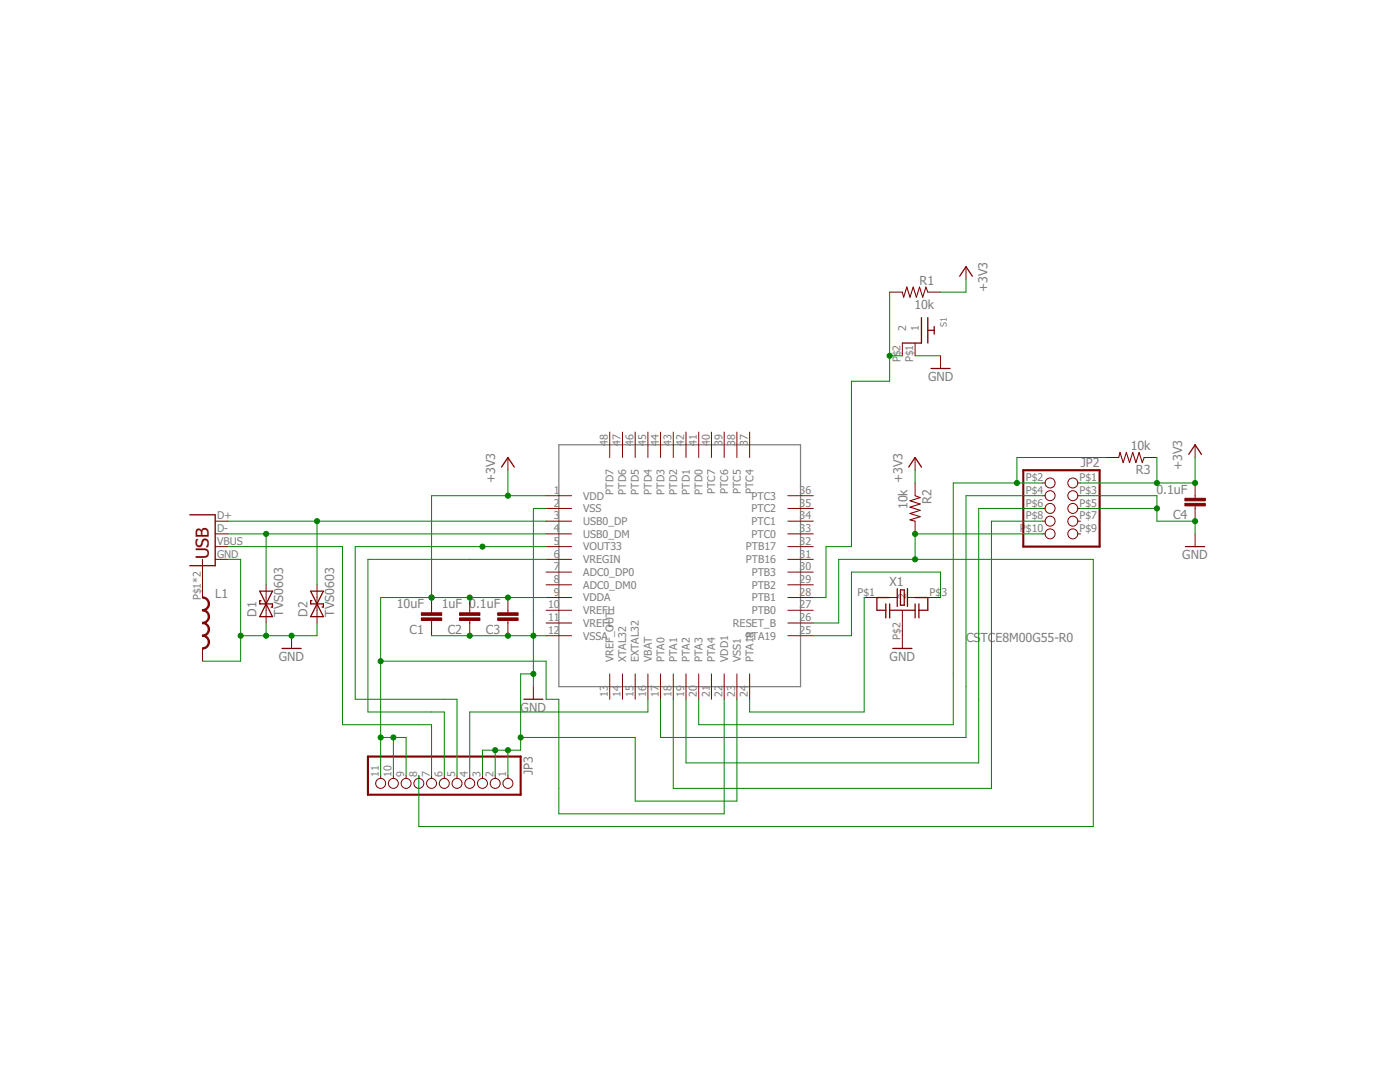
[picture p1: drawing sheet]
<svg xmlns="http://www.w3.org/2000/svg" width="279mm" height="216mm" viewBox="0 0 279 216" stroke-linecap="round" stroke-linejoin="round" font-family="sans-serif">
<path d="M111.5 88.8h48.3v48.2h-48.3z" fill="none" stroke="#808080" stroke-width=".25"/>
<g fill="none" stroke="#800000" stroke-width=".25">
<path d="M191.5 55.1l1.3-1.9 1.3 1.9M183.9 63.4v5.1h-3.8M185.2 63.4v5.1M185.2 65.9h1.2M185.8 73.5h3.8M186.4 65.2v1.5M100.1 93.2l1.3-1.9 1.2 1.9M181.4 93.2l1.2-1.9 1.3 1.9M237.2 90.7l1.3-1.9 1.3 1.9M37.9 102.7h5v10.2h-5M51.8 118l2.6 5h-2.6l2.6-5zM52.1 119.9h-.3v.6h2.6v.6h-.3"/>
<path d="M62 118h2.5l-2.5 5h2.5zM62.3 119.9h-.3v.6h2.5v.6h-.2M177.5 119.2h-2.5v2.6h1.8M179.1 117.5v3.5M179.7 117.7h.8v3.1h-.8zM181.1 117.5v3.5M182.6 119.2h2.6v2.6h-1.8M236.6 109.1h3.8M56.3 129.4h3.8M104.5 139.5h3.9M176.8 120.5v2.8M177.5 121.8h5.1"/>
<path d="M177.5 120.5v2.8M178.2 129.4h3.8M182.6 120.5v2.8M183.4 120.5v2.8"/>
</g>
<g fill="none" stroke="#800000" stroke-width=".2">
<path d="M177.5 58.3h2.6M185.2 58.3h2.5M192.8 53.2v2.6M180.1 68.5v2.5M182.6 68.5v2.5M187.7 71v2.5M101.4 91.3v2.5M109 98.9h5.1M121.7 86.2v5.1M124.2 86.2v5.1M126.8 86.2v5.1M129.3 86.2v5.1"/>
<path d="M131.8 86.2v5.1M134.4 86.2v5.1M136.9 86.2v5.1M139.4 86.2v5.1M142 86.2v5.1M144.5 86.2v5.1M147.1 86.2v5.1M149.6 86.2v5.1M157.2 98.9h5.1M182.6 91.3v2.5M182.6 96.4v2.5M208 96.4h.6"/>
<path d="M208 98.9h.6M215.1 96.4h.5M215.1 98.9h.5M220.7 91.3h2.6M228.3 91.3h2.6M238.5 88.8v2.5M238.5 96.4v3M40.4 111.6v7.6M42.9 104h2.6M42.9 106.5h2.6M42.9 109.1h2.6M42.9 111.6h2.6"/>
<path d="M53.1 116.7v7.6M63.3 116.7v7.6M86.1 119.2v3.1M93.7 119.2v3.1M101.4 119.2v3.1M109 104h5.1M109 106.5h5.1M109 109.1h5.1M109 111.6h5.1M109 101.5h5.1M109 119.2h5.1M109 114.2h5.1"/>
<path d="M109 116.7h5.1M157.2 104h5.1M157.2 106.5h5.1M157.2 109.1h5.1M157.2 111.6h5.1M157.2 101.5h5.1M157.2 119.2h5.1M157.2 114.2h5.1M157.2 116.7h5.1M172.5 119.2h2.5M177.5 119.2h1.6M181.1 119.2h1.5"/>
<path d="M182.6 104v2.5M185.2 119.2h2.5M208 104h.6M208 106.5h.6M208 101.5h.6M215.1 104h.5M215.1 106.5h.5M215.1 101.5h.5M238.5 100.9v3.1M238.5 106.5v2.6M40.4 129.4v2.5M58.2 126.9v2.5"/>
<path d="M86.1 123.8v3.1M93.7 123.8v3.1M101.4 123.8v3.1M106.4 137v2.5M109 121.8h5.1M109 124.3h5.1M109 126.9h5.1M121.7 134.5v5M124.2 134.5v5M126.8 134.5v5M129.3 134.5v5M131.8 134.5v5"/>
<path d="M134.4 134.5v5M136.9 134.5v5M139.4 134.5v5M142 134.5v5M144.5 134.5v5M147.1 134.5v5M149.6 134.5v5M157.2 121.8h5.1M157.2 124.3h5.1M157.2 126.9h5.1M180.1 121.8v7.6M76 154.8v.5"/>
<path d="M78.5 154.8v.5M81 154.8v.5M83.6 154.8v.5M86.1 154.8v.5M88.7 154.8v.5M91.2 154.8v.5M93.7 154.8v.5M96.3 154.8v.5M98.8 154.8v.5M101.4 154.8v.5"/>
<circle cx="209.6" cy="98.9" r=".99"/>
<circle cx="209.6" cy="96.4" r=".99"/>
<circle cx="214.1" cy="96.4" r=".99"/>
<circle cx="214.1" cy="98.9" r=".99"/>
<circle cx="209.6" cy="101.5" r=".99"/>
<circle cx="209.6" cy="106.5" r=".99"/>
<circle cx="209.6" cy="104" r=".99"/>
<circle cx="214.1" cy="106.5" r=".99"/>
<circle cx="214.1" cy="104" r=".99"/>
<circle cx="214.1" cy="101.5" r=".99"/>
<circle cx="76" cy="156.3" r=".99"/>
<circle cx="78.5" cy="156.3" r=".99"/>
<circle cx="81" cy="156.3" r=".99"/>
<circle cx="83.6" cy="156.3" r=".99"/>
<circle cx="86.1" cy="156.3" r=".99"/>
<circle cx="88.7" cy="156.3" r=".99"/>
<circle cx="91.2" cy="156.3" r=".99"/>
<circle cx="93.7" cy="156.3" r=".99"/>
<circle cx="96.3" cy="156.3" r=".99"/>
<circle cx="98.8" cy="156.3" r=".99"/>
<circle cx="101.4" cy="156.3" r=".99"/>
</g>
<g fill="#800000" stroke="#800000" stroke-width=".2">
<path d="M40.4 119.1a1.37 1.37 0 0 1 1.4 1.4h-.2l-.3-.7-.4-.3-.5-.1z" fill-rule="evenodd"/>
<path d="M40.4 121.6l.7-.2 .3-.4 .2-.5h.2a1.37 1.37 0 0 1-1.4 1.4z" fill-rule="evenodd"/>
<path d="M40.4 121.6a1.37 1.37 0 0 1 1.4 1.4h-.2l-.3-.7-.4-.3-.5-.1z" fill-rule="evenodd"/>
<path d="M40.4 124.2l.7-.3 .3-.4 .2-.5h.2a1.37 1.37 0 0 1-1.4 1.4z" fill-rule="evenodd"/>
<path d="M40.4 124.2a1.37 1.37 0 0 1 1.4 1.4h-.2l-.3-.7-.4-.4-.5-.1z" fill-rule="evenodd"/>
<path d="M40.4 126.7l.7-.2 .3-.4 .2-.5h.2a1.37 1.37 0 0 1-1.4 1.4z" fill-rule="evenodd"/>
<path d="M40.4 126.7a1.37 1.37 0 0 1 1.4 1.4h-.2l-.3-.7-.4-.3-.5-.1z" fill-rule="evenodd"/>
<path d="M40.4 129.3l.7-.3 .3-.4 .2-.5h.2a1.37 1.37 0 0 1-1.4 1.4z" fill-rule="evenodd"/>
</g>
<path d="M204.2 93.8h15.3v15.3h-15.3zM73.4 151h30.5v7.6h-30.5z" fill="none" stroke="#800000" stroke-width=".42"/>
<g fill="#800000" stroke="#800000" stroke-width=".2">
<path d="M236.5 100.4h4v.5h-4z"/>
<path d="M236.5 99.4h4v.5h-4z"/>
<path d="M99.3 123.3h4.1v.5h-4.1z"/>
<path d="M99.3 122.3h4.1v.5h-4.1z"/>
<path d="M91.7 123.3h4.1v.5h-4.1z"/>
<path d="M91.7 122.3h4.1v.5h-4.1z"/>
<path d="M84.1 123.3h4.1v.5h-4.1z"/>
<path d="M84.1 122.3h4.1v.5h-4.1z"/>
</g>
<path d="M180.1 58.3l.2 1 .7-2 .6 2 .6-2 .7 2 .6-2 .6 2 .7-2 .4 1M182.6 98.9l1 .4-2 .6 2 .7-2 .6 2 .6-2 .7 2 .6-2 .6 1 .3M223.3 91.3l.2-1 .7 2 .6-2 .6 2 .7-2 .6 2 .6-2 .7 2 .3-1" fill="none" stroke="#800000" stroke-width=".21"/>
<g fill="none" stroke="#008000" stroke-width=".2">
<path d="M177.5 58.3v17.8h-7.6v33h-5.1v10.1h-2.5M192.8 55.8v2.5h-5.1M177.5 71h2.6M182.6 71h5.1M101.4 93.8v5.1M109 98.9h-22.9v20.3M182.6 93.8v2.6M208 96.4h-17.8v48.2h-50.8v-5.1M208 98.9h-15.2v48.3h-61v-7.7M215.6 98.9h15.3v5.1h7.6v2.5M220.7 91.3h-17.8v5.1M230.9 91.3v5.1"/>
<path d="M238.5 91.3v5.1h-22.9M45.5 109.1h22.8v35.5h17.8v10.2M45.5 111.6h2.5v20.3h-7.6M45.5 104h63.5M45.5 106.5h63.5M53.1 106.5v10.2M63.3 104v12.7M109 109.1h-38.1v30.4h20.3v15.3M109 119.2h-33v35.6M109 111.6h-35.6v30.5h15.3v12.7M109 101.5h-2.6v35.5M172.5 119.2v22.9h-22.9v-2.6"/>
<path d="M187.7 119.2v-5h-17.8v12.7h-7.6M208 106.5h-25.4v5.1M208 104h-10.1v53.3h-63.5v-17.8M208 101.5h-12.7v50.7h-58.4v-12.7M215.6 101.5h15.3M53.1 124.3v2.6M63.3 124.3v2.6h-15.3M76 131.9h33v7.6h2.5v22.9h33v-22.9M86.1 126.9h22.9M106.4 134.5h-2.5v15.2h-7.6v5.1M129.3 139.5v2.6h-35.6v12.7M147.1 139.5v20.4h-20.3v-12.7h-22.9"/>
<path d="M162.3 124.3h5.1v-12.7h50.8v53.3h-134.6v-10.1M76 147.2h5v7.6M78.5 147.2v7.6M98.8 149.7v5.1M101.4 149.7v5.1"/>
</g>
<g fill="#008000" stroke="#008000" stroke-width=".2">
<circle cx="177.5" cy="71" r=".51"/>
<circle cx="238.5" cy="96.4" r=".51"/>
<circle cx="230.9" cy="96.4" r=".51"/>
<circle cx="93.7" cy="119.2" r=".51"/>
<circle cx="86.1" cy="119.2" r=".51"/>
<circle cx="101.4" cy="98.9" r=".51"/>
<circle cx="76" cy="147.2" r=".51"/>
<circle cx="78.5" cy="147.2" r=".51"/>
<circle cx="101.4" cy="119.2" r=".51"/>
<circle cx="76" cy="131.9" r=".51"/>
<circle cx="58.2" cy="126.9" r=".51"/>
<circle cx="53.1" cy="126.9" r=".51"/>
<circle cx="48" cy="126.9" r=".51"/>
<circle cx="238.5" cy="104" r=".51"/>
<circle cx="230.9" cy="101.5" r=".51"/>
<circle cx="93.7" cy="126.9" r=".51"/>
<circle cx="101.4" cy="126.9" r=".51"/>
<circle cx="106.4" cy="126.9" r=".51"/>
<circle cx="106.4" cy="134.5" r=".51"/>
<circle cx="101.4" cy="149.7" r=".51"/>
<circle cx="98.8" cy="149.7" r=".51"/>
<circle cx="103.9" cy="147.2" r=".51"/>
<circle cx="53.1" cy="106.5" r=".51"/>
<circle cx="63.3" cy="104" r=".51"/>
<circle cx="202.9" cy="96.4" r=".51"/>
<circle cx="182.6" cy="106.5" r=".51"/>
<circle cx="182.6" cy="111.6" r=".51"/>
<circle cx="96.3" cy="109.1" r=".51"/>
</g>
<text font-size="3.6" fill="#800000" x="41.7" y="111.6" transform="rotate(-90 41.7 111.6)">USB</text>
<g font-size="2.5" fill="#808080">
<text x="183.5" y="56.8">R1</text>
<text x="197.1" y="58.3" transform="rotate(-90 197.1 58.3)">+3V3</text>
<text x="182.5" y="61.6">10k</text>
<text x="185.2" y="76.1">GND</text>
<text x="225.7" y="89.8">10k</text>
<text x="215.7" y="93.2">JP2</text>
<text x="226.7" y="94.6">R3</text>
<text x="236" y="93.8" transform="rotate(-90 236 93.8)">+3V3</text>
<text x="98.8" y="96.4" transform="rotate(-90 98.8 96.4)">+3V3</text>
<text x="180.1" y="96.4" transform="rotate(-90 180.1 96.4)">+3V3</text>
<text x="181.1" y="101.6" transform="rotate(-90 181.1 101.6)">10k</text>
<text x="185.9" y="100.5" transform="rotate(-90 185.9 100.5)">R2</text>
<text x="230.8" y="98.5">0.1uF</text>
<text x="234.1" y="103.6">C4</text>
<text x="236" y="111.6">GND</text>
<text x="43" y="119.2">L1</text>
<text x="177.5" y="116.9">X1</text>
<text x="51.2" y="123" transform="rotate(-90 51.2 123)">D1</text>
<text x="56.5" y="123" transform="rotate(-90 56.5 123)">TVS0603</text>
<text x="61.4" y="123" transform="rotate(-90 61.4 123)">D2</text>
<text x="66.7" y="123" transform="rotate(-90 66.7 123)">TVS0603</text>
<text x="79.2" y="121.4">10uF</text>
<text x="88.2" y="121.4">1uF 0.1uF</text>
<text x="55.6" y="131.9">GND</text>
<text x="81.7" y="126.5">C1</text>
<text x="89.4" y="126.5">C2</text>
<text x="97" y="126.5">C3</text>
<text x="177.5" y="131.9">GND</text>
<text x="192.8" y="128.1">CS</text>
<text x="195.7" y="128.1">TCE8M00G55-R0</text>
<text x="103.9" y="142.1">GND</text>
<text x="106.3" y="154.7" transform="rotate(-90 106.3 154.7)">JP3</text>
</g>
<g font-size="2.1" fill="#808080">
<text x="180.9" y="66.1" transform="rotate(-90 180.9 66.1)">2</text>
<text x="183.4" y="66.1" transform="rotate(-90 183.4 66.1)">1</text>
<text x="179.7" y="72.3" transform="rotate(-90 179.7 72.3)">P$2</text>
<text x="182.3" y="72.3" transform="rotate(-90 182.3 72.3)">P$1</text>
<text x="121.3" y="89" transform="rotate(-90 121.3 89)">48</text>
<text x="123.9" y="89" transform="rotate(-90 123.9 89)">47</text>
<text x="126.4" y="89" transform="rotate(-90 126.4 89)">46</text>
<text x="128.9" y="89" transform="rotate(-90 128.9 89)">45</text>
<text x="131.5" y="89" transform="rotate(-90 131.5 89)">44</text>
<text x="134" y="89" transform="rotate(-90 134 89)">43</text>
<text x="136.6" y="89" transform="rotate(-90 136.6 89)">42</text>
<text x="139.1" y="89" transform="rotate(-90 139.1 89)">41</text>
<text x="141.6" y="89" transform="rotate(-90 141.6 89)">40</text>
<text x="144.2" y="89" transform="rotate(-90 144.2 89)">39</text>
<text x="146.7" y="89" transform="rotate(-90 146.7 89)">38</text>
<text x="149.3" y="89" transform="rotate(-90 149.3 89)">37</text>
<text x="110.6" y="98.6">1</text>
<text x="110.6" y="101.1">2</text>
<text x="116.4" y="99.7">VDD</text>
<text x="122.4" y="98.7" transform="rotate(-90 122.4 98.7)">PTD7</text>
<text x="125" y="98.7" transform="rotate(-90 125 98.7)">PTD6</text>
<text x="127.5" y="98.7" transform="rotate(-90 127.5 98.7)">PTD5</text>
<text x="130.1" y="98.7" transform="rotate(-90 130.1 98.7)">PTD4</text>
<text x="132.6" y="98.7" transform="rotate(-90 132.6 98.7)">PTD3</text>
<text x="135.1" y="98.7" transform="rotate(-90 135.1 98.7)">PTD2</text>
<text x="137.7" y="98.7" transform="rotate(-90 137.7 98.7)">PTD1</text>
<text x="140.2" y="98.7" transform="rotate(-90 140.2 98.7)">PTD0</text>
<text x="142.8" y="98.5" transform="rotate(-90 142.8 98.5)">PTC7</text>
<text x="145.3" y="98.5" transform="rotate(-90 145.3 98.5)">PTC6</text>
<text x="147.8" y="98.5" transform="rotate(-90 147.8 98.5)">PTC5</text>
<text x="150" y="99.7">PTC3</text>
<text x="150.4" y="98.5" transform="rotate(-90 150.4 98.5)">PTC4</text>
<text x="159.6" y="101.1">35</text>
<text x="159.6" y="98.6">36</text>
<text x="204.7" y="96">P$2</text>
<text x="204.7" y="98.6">P$4</text>
<text x="204.7" y="101.1">P$6</text>
<text x="215.4" y="96">P$1</text>
<text x="215.4" y="98.6">P$3</text>
<text x="215.4" y="101.1">P$5</text>
<text x="43.3" y="103.6">D+</text>
<text x="43.3" y="106.2">D-</text>
<text x="110.6" y="103.6">3</text>
<text x="110.6" y="106.2">4</text>
<text x="116.4" y="102.2">VSS</text>
<text x="116.4" y="104.8">USB0_DP</text>
<text x="116.4" y="107.3">USB0_DM</text>
<text x="150" y="107.3">PTC0</text>
<text x="150" y="104.8">PTC1</text>
<text x="150" y="102.2">PTC2</text>
<text x="159.6" y="106.2">33</text>
<text x="159.6" y="103.6">34</text>
<text x="203.5" y="106.2">P</text>
<text x="204.7" y="103.6">P$8</text>
<text x="204.7" y="106.2">$10</text>
<text x="215.4" y="103.6">P$7</text>
<text x="215.4" y="106.2">P$9</text>
<text x="43.3" y="108.7">VBUS</text>
<text x="43.3" y="111.3">GND</text>
<text x="110.6" y="108.7">5</text>
<text x="110.6" y="111.3">6</text>
<text x="110.6" y="113.8">7</text>
<text x="116.4" y="109.8">VOUT33</text>
<text x="116.4" y="112.4">VREGIN</text>
<text x="148.9" y="112.4">PTB16</text>
<text x="148.9" y="109.8">PTB17</text>
<text x="159.6" y="113.8">30</text>
<text x="159.6" y="111.3">31</text>
<text x="159.6" y="108.7">32</text>
<text x="40.1" y="119.8" transform="rotate(-90 40.1 119.8)">P$1*2</text>
<text x="110.6" y="116.3">8</text>
<text x="110.6" y="118.9">9</text>
<text x="116.4" y="114.9">ADC0_DP0</text>
<text x="116.4" y="117.5">ADC0_DM0</text>
<text x="116.4" y="120">VDDA</text>
<text x="150" y="120">PTB1</text>
<text x="150" y="117.5">PTB2</text>
<text x="150" y="114.9">PTB3</text>
<text x="159.6" y="118.9">28</text>
<text x="159.6" y="116.3">29</text>
<text x="171.1" y="118.9">P$1</text>
<text x="180.9" y="119.4" transform="rotate(-90 180.9 119.4)">2</text>
<text x="185.5" y="118.9">P$</text>
<text x="187.9" y="118.9">3</text>
<text x="109.4" y="121.4">10</text>
<text x="109.4" y="124">11</text>
<text x="116.4" y="122.5">VREFH</text>
<text x="116.4" y="125.1">VREFL</text>
<text x="146.3" y="125.1">RESET_B</text>
<text x="150" y="122.5">PTB0</text>
<text x="159.6" y="124">26</text>
<text x="159.6" y="121.4">27</text>
<text x="109.4" y="126.5">12</text>
<text x="116.4" y="127.6">VSSA</text>
<text x="148.8" y="127.6">PTA19</text>
<text x="159.6" y="126.5">25</text>
<text x="179.7" y="127.6" transform="rotate(-90 179.7 127.6)">P$2</text>
<text x="122.4" y="132.1" transform="rotate(-90 122.4 132.1)">VREF_OUT</text>
<text x="125" y="132.1" transform="rotate(-90 125 132.1)">XTAL32</text>
<text x="127.5" y="132.1" transform="rotate(-90 127.5 132.1)">EXTAL32</text>
<text x="130.1" y="132.1" transform="rotate(-90 130.1 132.1)">VBAT</text>
<text x="132.6" y="132.1" transform="rotate(-90 132.6 132.1)">PTA0</text>
<text x="135.1" y="132.1" transform="rotate(-90 135.1 132.1)">PTA1</text>
<text x="137.7" y="132.1" transform="rotate(-90 137.7 132.1)">PTA2</text>
<text x="140.2" y="132.1" transform="rotate(-90 140.2 132.1)">PTA3</text>
<text x="142.8" y="132.1" transform="rotate(-90 142.8 132.1)">PTA4</text>
<text x="145.3" y="132.1" transform="rotate(-90 145.3 132.1)">VDD1</text>
<text x="147.8" y="132.1" transform="rotate(-90 147.8 132.1)">VSS1</text>
<text x="150.4" y="132.1" transform="rotate(-90 150.4 132.1)">PTA18</text>
<text x="121.3" y="139.1" transform="rotate(-90 121.3 139.1)">13</text>
<text x="123.9" y="139.1" transform="rotate(-90 123.9 139.1)">14</text>
<text x="126.4" y="139.1" transform="rotate(-90 126.4 139.1)">15</text>
<text x="128.9" y="139.1" transform="rotate(-90 128.9 139.1)">16</text>
<text x="131.5" y="139.1" transform="rotate(-90 131.5 139.1)">17</text>
<text x="134" y="139.1" transform="rotate(-90 134 139.1)">18</text>
<text x="136.6" y="139.1" transform="rotate(-90 136.6 139.1)">19</text>
<text x="139.1" y="139.1" transform="rotate(-90 139.1 139.1)">20</text>
<text x="141.6" y="139.1" transform="rotate(-90 141.6 139.1)">21</text>
<text x="144.2" y="139.1" transform="rotate(-90 144.2 139.1)">22</text>
<text x="146.7" y="139.1" transform="rotate(-90 146.7 139.1)">23</text>
<text x="149.3" y="139.1" transform="rotate(-90 149.3 139.1)">24</text>
<text x="75.6" y="155" transform="rotate(-90 75.6 155)">11</text>
<text x="78.2" y="155" transform="rotate(-90 78.2 155)">10</text>
<text x="80.7" y="155" transform="rotate(-90 80.7 155)">9</text>
<text x="83.2" y="155" transform="rotate(-90 83.2 155)">8</text>
<text x="85.8" y="155" transform="rotate(-90 85.8 155)">7</text>
<text x="88.3" y="155" transform="rotate(-90 88.3 155)">6</text>
<text x="90.8" y="155" transform="rotate(-90 90.8 155)">5</text>
<text x="93.4" y="155" transform="rotate(-90 93.4 155)">4</text>
<text x="95.9" y="155" transform="rotate(-90 95.9 155)">3</text>
<text x="98.5" y="155" transform="rotate(-90 98.5 155)">2</text>
<text x="101" y="155" transform="rotate(-90 101 155)">1</text>
</g>
<text font-size="1.8" fill="#808080" x="189" y="65.3" transform="rotate(-90 189 65.3)">S1</text>
</svg>
